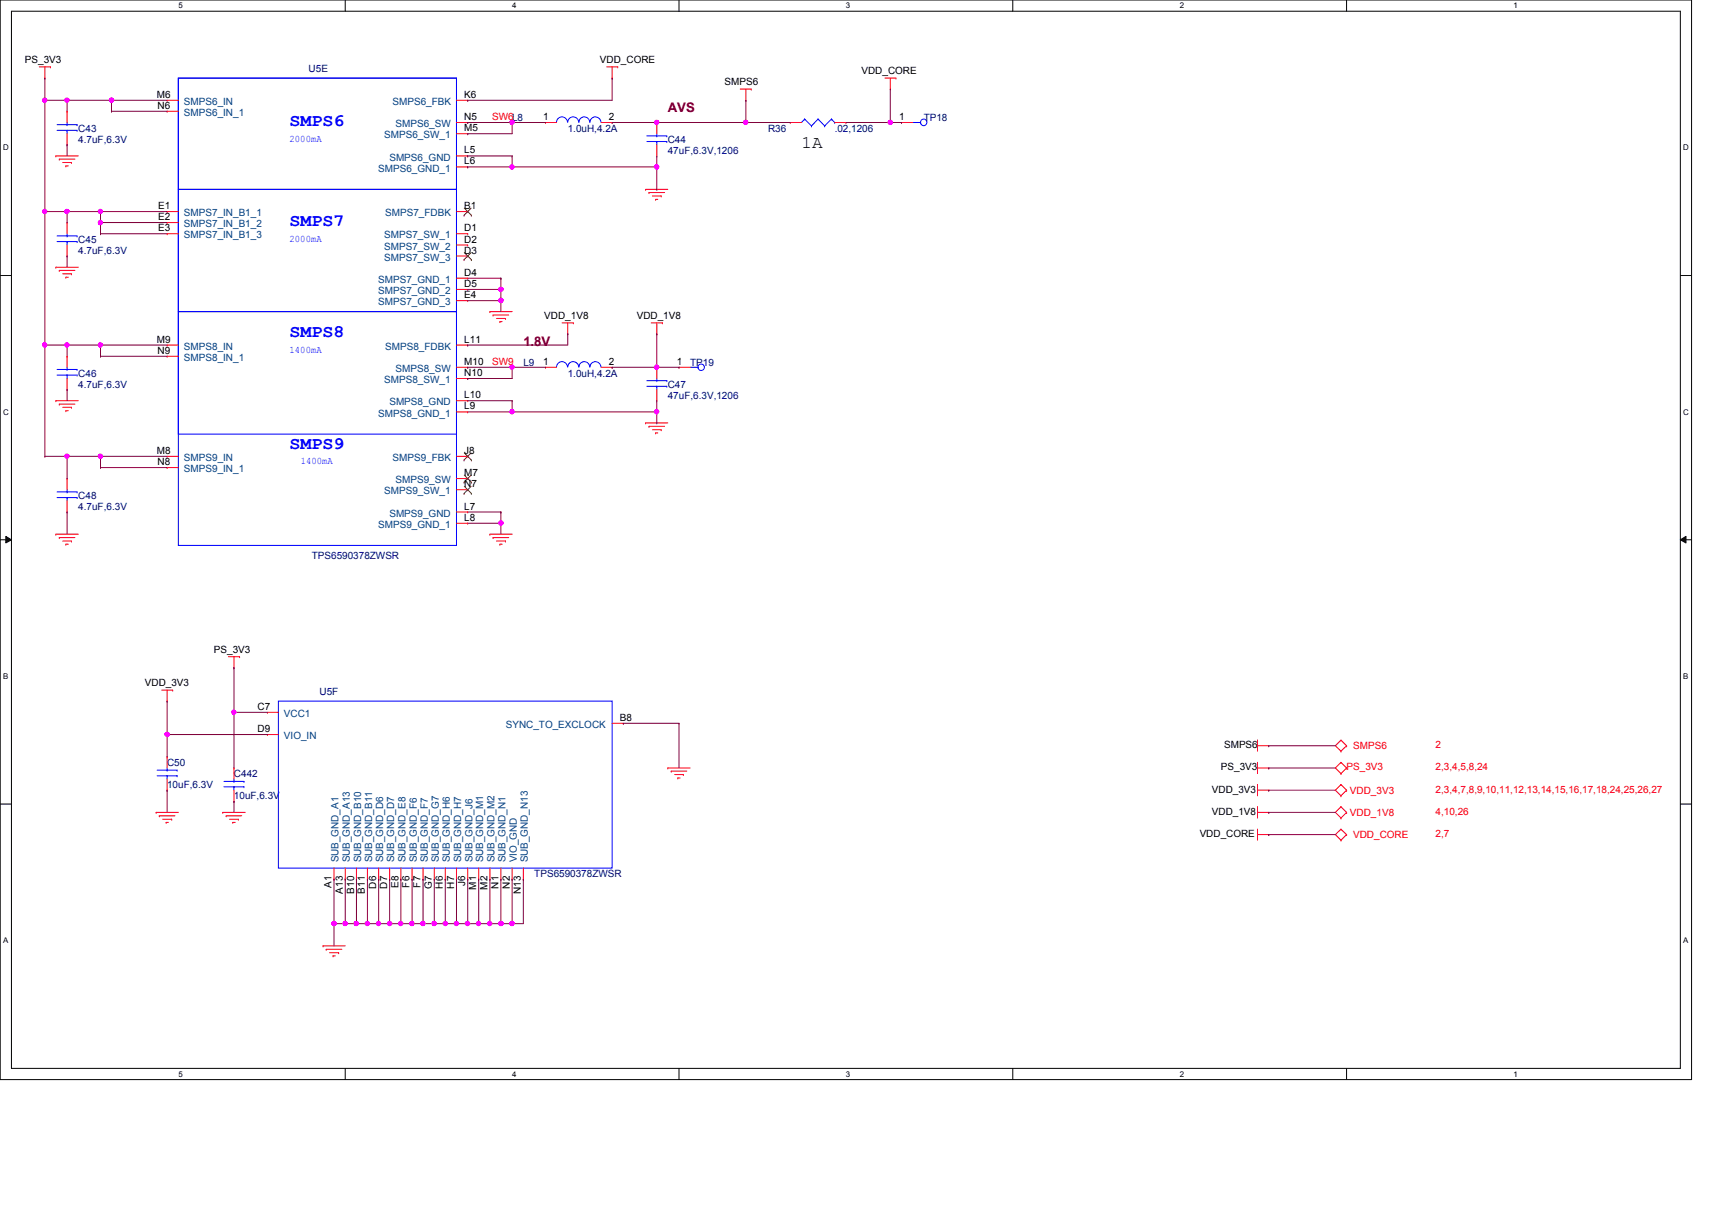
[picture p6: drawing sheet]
<svg xmlns="http://www.w3.org/2000/svg" width="297mm" height="210mm" viewBox="0 0 297 210" stroke-linecap="round" stroke-linejoin="round" font-family="sans-serif">
<path d="M0 0h293.5v187.3h-293.5zM2 1.9h289.5v183.4h-289.5z" fill="none" stroke="#000" stroke-width=".17"/>
<g fill="#fff">
<path d="M30.9 .2h.8v1.5h-.8z"/>
<path d="M30.9 185.5h.8v1.6h-.8z"/>
</g>
<path d="M59.9 0v1.9M59.9 185.3v2" fill="none" stroke="#000" stroke-width=".17"/>
<g fill="#fff">
<path d="M88.9 .2h.7v1.5h-.7z"/>
<path d="M88.9 185.5h.7v1.6h-.7z"/>
</g>
<path d="M117.8 0v1.9M117.8 185.3v2" fill="none" stroke="#000" stroke-width=".17"/>
<g fill="#fff">
<path d="M146.8 .2h.7v1.5h-.7z"/>
<path d="M146.8 185.5h.7v1.6h-.7z"/>
</g>
<path d="M175.7 0v1.9M175.7 185.3v2" fill="none" stroke="#000" stroke-width=".17"/>
<g fill="#fff">
<path d="M204.7 .2h.7v1.5h-.7z"/>
<path d="M204.7 185.5h.7v1.6h-.7z"/>
</g>
<path d="M233.6 0v1.9M233.6 185.3v2" fill="none" stroke="#000" stroke-width=".17"/>
<g fill="#fff">
<path d="M262.6 .2h.8v1.5h-.8z"/>
<path d="M262.6 185.5h.8v1.6h-.8z"/>
<path d="M.5 24.8h1v1.6h-1z"/>
<path d="M292.1 24.8h.9v1.6h-.9z"/>
<path d="M.5 70.7h1v1.5h-1z"/>
<path d="M292.1 70.7h.9v1.5h-.9z"/>
</g>
<path d="M0 47.8h2M291.5 47.8h2" fill="none" stroke="#000" stroke-width=".17"/>
<g fill="#fff">
<path d="M.5 116.5h.9v1.6h-.9z"/>
<path d="M292.1 116.5h.8v1.6h-.8z"/>
</g>
<path d="M0 93.6h2M1 93l1 .6-1 .6zM291.5 93.6l1-.6v1.2zM291.5 93.6h2" fill="none" stroke="#000" stroke-width=".17"/>
<path d="M1 93l1 .6-1 .6zM291.5 93.6l1-.6v1.2z" fill="#000"/>
<g fill="#fff">
<path d="M.5 162.4h.9v1.5h-.9z"/>
<path d="M292.1 162.4h.8v1.5h-.8z"/>
</g>
<path d="M0 139.5h2M291.5 139.5h2" fill="none" stroke="#000" stroke-width=".17"/>
<g fill="none" stroke="#f00" stroke-width=".17">
<path d="M6.8 11.6h2M7.8 13.5h.1M7.8 11.6v1.9M8.8 11.6h.1M11.6 19.3h.1M11.6 19.3v2M29 17.4h.1M29 19.3h.1M29 17.4h1.9M29 19.3h1.9M79.2 17.4h1.9M81.1 17.4h.1"/>
<path d="M105.3 11.6h1.9M106.2 13.5h.1M106.2 11.6v1.9M107.2 11.6h.1M128.4 15.5h1.9M129.4 17.4h.1M129.4 15.5v1.9M130.3 15.5h.1M153.5 13.5h1.9M154.5 15.5h.1M154.5 13.5v2M155.4 13.5h.1"/>
<path d="M9.7 27.1h.1M9.7 27.1h3.9M10.3 27.6h.1M10.3 27.6h2.7M10.9 28.2h1.5M11.4 28.8h.1M11.4 28.8h.5M11.6 25.1h.1M11.6 38.6h.1M11.6 23.2v1.9M11.6 38.6v2M12.4 28.2h.1"/>
<path d="M29 36.7h.1M29 38.6h.1M29 36.7h1.9M29 38.6h1.9M79.2 27.1h1.9M79.2 21.3h1.9M79.2 23.2h1.9M79.2 29h1.9M79.2 36.7h1.9M81.1 21.3h.1M81.1 23.2h.1M81.1 27.1h.1"/>
<path d="M81.1 29h.1M81.1 36.7h.1M94.7 21.3h.1M94.7 21.3h1.9M104.3 21.3h1.9M106.2 21.3h.1M112 32.9h.1M112 32.9h3.9M112.6 33.4h.1M112.6 33.4h2.7M113.2 34h1.5M113.7 34.6h.1"/>
<path d="M113.7 34.6h.4M114 21.3h.1M114 27.1h.1M114 21.3v1.9M114 25.1v2M114.7 34h.1M137.1 21.3h.1M137.1 21.3h2M144.8 21.3h2M146.8 21.3h.1M156.4 21.3h.1M156.4 21.3h2"/>
<path d="M9.7 46.4h.1M9.7 46.4h3.9M10.3 46.9h.1M10.3 46.9h2.7M10.9 47.5h1.5M11.4 48.1h.1M11.4 48.1h.5M11.6 44.4h.1M11.6 42.5v1.9M12.4 47.5h.1M29 40.6h.1M29 59.9h.1"/>
<path d="M29 40.6h1.9M29 59.9h1.9M79.2 40.6h1.9M79.2 42.5h1.9M79.2 44.4h1.9M79.2 48.3h1.9M79.2 50.2h1.9M79.2 52.2h1.9M79.2 59.9h1.9M81.1 40.6h.1M81.1 42.5h.1M81.1 44.4h.1"/>
<path d="M81.1 48.3h.1M81.1 50.2h.1M81.1 52.2h.1M81.1 59.9h.1M85 54.1h.1M85 54.1h3.9M85.6 54.7h.1M85.6 54.7h2.7M86.1 55.2h1.6M86.7 55.8h.1M86.7 55.8h.4M87.7 55.2h.1"/>
<path d="M97.5 56h2M98.5 57.9h.1M98.5 56v1.9M99.5 56h.1M113 56h1.9M114 57.9h.1M114 56v1.9M114.9 56h.1M9.7 69.5h.1M9.7 69.5h3.9M10.3 70.1h.1M10.3 70.1h2.7"/>
<path d="M10.9 70.7h1.5M11.4 71.2h.1M11.4 71.2h.5M11.6 61.8h.1M11.6 67.6h.1M11.6 61.8v1.9M11.6 65.7v1.9M12.4 70.7h.1M29 61.8h.1M29 79.2h.1M29 79.2h1.9M29 61.8h1.9"/>
<path d="M79.2 69.5h1.9M79.2 63.7h1.9M79.2 65.7h1.9M79.2 71.5h1.9M79.2 79.2h1.9M81.1 63.7h.1M81.1 65.7h.1M81.1 69.5h.1M81.1 71.5h.1M81.1 79.2h.1M94.7 63.7h.1M94.7 63.7h1.9"/>
<path d="M104.3 63.7h1.9M106.2 63.7h.1M112 73.4h.1M112 73.4h3.9M112.6 74h.1M112.6 74h2.7M113.2 74.5h1.5M113.7 75.1h.1M113.7 75.1h.4M114 63.7h.1M114 69.5h.1M114 63.7v2"/>
<path d="M114 67.6v1.9M114.7 74.5h.1M117.8 63.7h.1M117.8 63.7h2M9.7 92.7h.1M9.7 92.7h3.9M10.3 93.3h.1M10.3 93.3h2.7M10.9 93.9h1.5M11.4 94.4h.1M11.4 94.4h.5M11.6 83h.1"/>
<path d="M11.6 88.8h.1M11.6 83v2M11.6 86.9v1.9M12.4 93.9h.1M29 81.1h.1M29 81.1h1.9M79.2 83h1.9M79.2 85h1.9M79.2 88.8h1.9M79.2 90.8h1.9M81.1 83h.1M81.1 85h.1"/>
<path d="M81.1 88.8h.1M81.1 90.8h.1M85 92.7h.1M85 92.7h3.9M85.6 93.3h.1M85.6 93.3h2.7M86.1 93.9h1.6M86.7 94.4h.1M86.7 94.4h.4M87.7 93.9h.1M28.1 119.7h1.9M29 119.7v1.9"/>
<path d="M30 119.7h.1M39.6 113.9h2M40.6 115.8h.1M40.6 113.9v1.9M41.6 113.9h.1M29 121.6h.1M29 131.3h.1M29 137.1h.1M29 131.3v1.9M29 135.1v2M40.6 133.2h.1M40.6 139h.1"/>
<path d="M40.6 133.2v1.9M40.6 137.1v1.9M46.4 123.6h.1M46.4 127.4h.1M46.4 123.6h1.9M46.4 127.4h1.9M106.2 125.5h2M108.2 125.5h.1M115.9 133.2h.1M115.9 133.2h3.9M116.5 133.8h.1M116.5 133.8h2.7"/>
<path d="M117 134.4h1.6M117.6 135h.1M117.6 135h.4M118.6 134.4h.1M218.2 132.2h.1M218.2 140h.1M218.2 136.1h.1M218.2 128.4h.1M218.2 133.2h1.9M218.2 128.4v1.9M218.2 132.2v2M218.2 136.1v1.9"/>
<path d="M218.2 140v1.9M218.2 137.1h1.9M218.2 129.4h1.9M220.1 133.2h.1M220.1 137.1h.1M220.1 129.4h.1M232.7 132.2h.1M232.7 134.2h.1M232.7 140h.1M232.7 136.1h.1M232.7 138h.1M232.7 128.4h.1"/>
<path d="M232.7 130.3h.1M232.7 132.2l-1 1 1 1M232.7 132.2l.9 1M232.7 140l-1 .9 1 1M232.7 140l.9 .9M232.7 136.1l-1 1 1 .9M232.7 136.1l.9 1M232.7 128.4l-1 1 1 .9M232.7 128.4l.9 1M233.6 133.2h.1M233.6 137.1h.1M233.6 129.4h.1"/>
<path d="M233.6 133.2l-.9 1M233.6 137.1l-.9 .9M233.6 129.4l-.9 .9M27.1 140.9h.1M27.1 140.9h3.8M27.6 141.5h.1M27.6 141.5h2.7M28.2 142.1h1.6M28.8 142.7h.1M28.8 142.7h.4M29.8 142.1h.1M38.6 140.9h.1"/>
<path d="M38.6 140.9h3.9M39.2 141.5h.1M39.2 141.5h2.7M39.8 142.1h1.6M40.4 142.7h.1M40.4 142.7h.4M41.4 142.1h.1M58 152.5h.1M58 150.6v1.9M59.9 152.5h.1M59.9 150.6v1.9M61.8 152.5h.1"/>
<path d="M61.8 150.6v1.9M63.8 152.5h.1M63.8 150.6v1.9M65.7 152.5h.1M65.7 150.6v1.9M67.6 152.5h.1M67.6 150.6v1.9M69.6 152.5h.1M69.6 150.6v1.9M71.5 152.5h.1M71.5 150.6v1.9M73.4 152.5h.1"/>
<path d="M73.4 150.6v1.9M75.3 152.5h.1M75.3 150.6v1.9M77.3 152.5h.1M77.3 150.6v1.9M79.2 152.5h.1M79.2 150.6v1.9M81.1 152.5h.1M81.1 150.6v1.9M83.1 152.5h.1M83.1 150.6v1.9M85 152.5h.1"/>
<path d="M85 150.6v1.9M86.9 152.5h.1M86.9 150.6v1.9M88.9 152.5h.1M88.9 150.6v1.9M90.8 152.5h.1M90.8 150.6v1.9M218.2 143.8h.1M218.2 140.9h1.9M218.2 143.8v2M218.2 144.8h1.9M220.1 144.8h.1"/>
<path d="M220.1 140.9h.1M232.7 143.8h.1M232.7 145.8h.1M232.7 141.9h.1M232.7 143.8l-1 1 1 1M232.7 143.8l.9 1M233.6 144.8h.1M233.6 140.9h.1M233.6 144.8l-.9 1M233.6 140.9l-.9 1M56 164.1h.1M56 164.1h3.9"/>
<path d="M56.6 164.7h.1M56.6 164.7h2.7M57.2 165.3h1.6M57.8 165.8h.1M57.8 165.8h.4M58.8 165.3h.1"/>
</g>
<g fill="none" stroke="#00f" stroke-width=".17">
<path d="M30.9 13.5h48.3v81.1h-48.3zM30.9 13.5h48.3v19.4h-48.3zM9.9 22.6h3.5M9.9 21.6h3.5M11.6 21.6h.1M11.6 22.6h.1M11.6 21.3v.3M11.6 22.6v.6M13.4 22.6h.1M13.4 21.6h.1M30.9 32.9h48.3v21.2h-48.3zM96.6 21.2a.95 .95 0 0 1 .9-.9 .95 .95 0 0 1 1 .9"/>
<path d="M98.5 21.2a.95 .95 0 0 1 1-.9 .95 .95 0 0 1 .9 .9M100.5 21.2a.93 .93 0 0 1 .9-.9 .93 .93 0 0 1 .9 .9M102.4 21.2a.95 .95 0 0 1 .9-.9 .95 .95 0 0 1 1 .9M112.2 24.6h3.5M112.2 23.6h3.5M114 23.6h.1M114 24.6h.1M114 23.2v.4M114 24.6v.5M115.7 24.6h.1M115.7 23.6h.1M139.6 20.7h.1"/>
<path d="M139.6 20.7l-.5 .6M139.6 20.7l1.2 1.1M140.8 21.8h.1M141.9 20.7h.1M141.9 20.7l-1.1 1.1M141.9 20.7l1.2 1.1M143.1 21.8h.1M144.3 20.7h.1M144.3 20.7l-1.2 1.1M144.3 20.7l.5 .6M144.8 21.3h.1M158.4 21.3h1.3"/>
<path d="M159.7 21.3h.1M9.9 41.9h3.5M9.9 40.9h3.5M11.6 40.9h.1M11.6 41.9h.1M11.6 40.6v.3M11.6 41.9v.6M13.4 41.9h.1M13.4 40.9h.1M30.9 54.1h48.3v21.2h-48.3zM9.9 65.1h3.5M9.9 64.1h3.5"/>
<path d="M11.6 64.1h.1M11.6 65.1h.1M11.6 63.7v.4M11.6 65.1v.6M13.4 65.1h.1M13.4 64.1h.1M96.6 63.7a.95 .95 0 0 1 .9-1 .95 .95 0 0 1 1 1M98.5 63.7a.95 .95 0 0 1 1-1 .95 .95 0 0 1 .9 1M100.5 63.7a.93 .93 0 0 1 .9-1 .93 .93 0 0 1 .9 1M102.4 63.7a.95 .95 0 0 1 .9-1 .95 .95 0 0 1 1 1M112.2 67h3.5M112.2 66h3.5"/>
<path d="M114 66h.1M114 67h.1M114 65.7v.3M114 67v.6M115.7 67h.1M115.7 66h.1M119.8 63.7h1.3M121.1 63.7h.1M9.9 86.3h3.5M9.9 85.3h3.5M11.6 85.3h.1M11.6 86.3h.1"/>
<path d="M11.6 85v.3M11.6 86.3v.6M13.4 86.3h.1M13.4 85.3h.1M27.3 134.6h3.4M27.3 133.6h3.4M29 133.6h.1M29 134.6h.1M29 133.2v.4M29 134.6v.5M30.7 134.6h.1M30.7 133.6h.1"/>
<path d="M38.9 136.5h3.4M38.9 135.6h3.4M40.6 135.6h.1M40.6 136.5h.1M40.6 135.1v.5M40.6 136.5v.6M42.3 136.5h.1M42.3 135.6h.1M48.3 121.6h57.9v29h-57.9z"/>
<circle cx="160.3" cy="21.2" r=".56"/>
<circle cx="121.7" cy="63.7" r=".56"/>
</g>
<g fill="none" stroke="#804000" stroke-width=".17">
<path d="M80.5 37.3h.1M80.6 36.1l1.2 1.2M81.7 36.1l-1.2 1.2M81.8 37.3h.1M80.5 45h.1M80.6 43.8l1.2 1.2M81.7 43.8l-1.2 1.2M81.8 45h.1M80.5 79.8h.1M80.6 78.6l1.2 1.2M81.7 78.6l-1.2 1.2M81.8 79.8h.1"/>
<path d="M80.5 83.7h.1M80.5 85.6h.1M80.6 82.4l1.2 1.3M80.6 84.4l1.2 1.2M81.7 82.4l-1.2 1.3M81.7 84.4l-1.2 1.2M81.8 83.7h.1M81.8 85.6h.1"/>
</g>
<path d="M58 160.2h.1M58 160.2v3.9M88.9 160.2h.1M88.9 160.2h1.9" fill="none" stroke="#800040" stroke-width=".17"/>
<circle cx="88.8" cy="160.2" r=".37" fill="#f0f"/>
<circle cx="88.8" cy="160.2" r=".37" fill="none" stroke="#f0f" stroke-width=".17"/>
<path d="M85 152.5h.1M85 152.5v7.7M86.9 152.5h.1M86.9 152.5v7.7h-1.9M90.8 152.5h.1M90.8 152.5v7.7M85 160.2h.1" fill="none" stroke="#800040" stroke-width=".17"/>
<circle cx="85" cy="160.2" r=".37" fill="#f0f"/>
<circle cx="85" cy="160.2" r=".37" fill="none" stroke="#f0f" stroke-width=".17"/>
<path d="M83.1 152.5h.1M83.1 152.5v7.7" fill="none" stroke="#800040" stroke-width=".17"/>
<circle cx="83" cy="160.2" r=".37" fill="#f0f"/>
<circle cx="83" cy="160.2" r=".37" fill="none" stroke="#f0f" stroke-width=".17"/>
<path d="M58 152.5h.1M58 152.5v7.7M59.9 152.5h.1M59.9 152.5v7.7M61.8 152.5h.1M61.8 152.5v7.7M61.8 160.2h.1M61.8 160.2h2M81.1 160.2h.1M81.1 160.2h2" fill="none" stroke="#800040" stroke-width=".17"/>
<circle cx="63.7" cy="160.2" r=".37" fill="#f0f"/>
<circle cx="63.7" cy="160.2" r=".37" fill="none" stroke="#f0f" stroke-width=".17"/>
<circle cx="61.8" cy="160.2" r=".37" fill="#f0f"/>
<circle cx="61.8" cy="160.2" r=".37" fill="none" stroke="#f0f" stroke-width=".17"/>
<path d="M63.8 152.5h.1M63.8 152.5v7.7M65.7 152.5h.1M65.7 152.5v7.7M67.6 152.5h.1M67.6 152.5v7.7M67.6 160.2h.1M67.6 160.2h2" fill="none" stroke="#800040" stroke-width=".17"/>
<circle cx="69.5" cy="160.2" r=".37" fill="#f0f"/>
<circle cx="69.5" cy="160.2" r=".37" fill="none" stroke="#f0f" stroke-width=".17"/>
<circle cx="67.6" cy="160.2" r=".37" fill="#f0f"/>
<circle cx="67.6" cy="160.2" r=".37" fill="none" stroke="#f0f" stroke-width=".17"/>
<path d="M69.6 152.5h.1M69.6 152.5v7.7M71.5 152.5h.1M71.5 152.5v7.7M73.4 152.5h.1M73.4 152.5v7.7" fill="none" stroke="#800040" stroke-width=".17"/>
<circle cx="71.5" cy="160.2" r=".37" fill="#f0f"/>
<circle cx="71.5" cy="160.2" r=".37" fill="none" stroke="#f0f" stroke-width=".17"/>
<path d="M75.3 152.5h.1M75.3 152.5v7.7M77.3 152.5h.1M77.3 152.5v7.7M79.2 152.5h.1M79.2 152.5v7.7" fill="none" stroke="#800040" stroke-width=".17"/>
<circle cx="77.3" cy="160.2" r=".37" fill="#f0f"/>
<circle cx="77.3" cy="160.2" r=".37" fill="none" stroke="#f0f" stroke-width=".17"/>
<path d="M79.2 160.2h.1M79.2 160.2h1.9" fill="none" stroke="#800040" stroke-width=".17"/>
<circle cx="81.1" cy="160.2" r=".37" fill="#f0f"/>
<circle cx="81.1" cy="160.2" r=".37" fill="none" stroke="#f0f" stroke-width=".17"/>
<circle cx="79.2" cy="160.2" r=".37" fill="#f0f"/>
<circle cx="79.2" cy="160.2" r=".37" fill="none" stroke="#f0f" stroke-width=".17"/>
<path d="M81.1 152.5h.1M81.1 152.5v7.7M88.9 152.5h.1M88.9 152.5v7.7h-2M75.3 160.2h.1M75.3 160.2h2M86.9 160.2h.1" fill="none" stroke="#800040" stroke-width=".17"/>
<circle cx="86.9" cy="160.2" r=".37" fill="#f0f"/>
<circle cx="86.9" cy="160.2" r=".37" fill="none" stroke="#f0f" stroke-width=".17"/>
<path d="M58 160.2h.1M58 160.2h1.9" fill="none" stroke="#800040" stroke-width=".17"/>
<circle cx="59.9" cy="160.2" r=".37" fill="#f0f"/>
<circle cx="59.9" cy="160.2" r=".37" fill="none" stroke="#f0f" stroke-width=".17"/>
<circle cx="58" cy="160.2" r=".37" fill="#f0f"/>
<circle cx="58" cy="160.2" r=".37" fill="none" stroke="#f0f" stroke-width=".17"/>
<path d="M73.4 160.2h.1M73.4 160.2h1.9" fill="none" stroke="#800040" stroke-width=".17"/>
<circle cx="75.3" cy="160.2" r=".37" fill="#f0f"/>
<circle cx="75.3" cy="160.2" r=".37" fill="none" stroke="#f0f" stroke-width=".17"/>
<circle cx="73.4" cy="160.2" r=".37" fill="#f0f"/>
<circle cx="73.4" cy="160.2" r=".37" fill="none" stroke="#f0f" stroke-width=".17"/>
<path d="M65.7 160.2h.1M65.7 160.2h1.9M69.6 160.2h.1M69.6 160.2h3.8M71.5 160.2h.1M77.3 160.2h.1M77.3 160.2h1.9M83.1 160.2h.1M83.1 160.2h1.9" fill="none" stroke="#800040" stroke-width=".17"/>
<circle cx="65.7" cy="160.2" r=".37" fill="#f0f"/>
<circle cx="65.7" cy="160.2" r=".37" fill="none" stroke="#f0f" stroke-width=".17"/>
<path d="M11.6 79.2h.1M11.6 79.2v3.8M17.4 79.2h.1M17.4 79.2v1.9M59.9 160.2h.1M59.9 160.2h1.9M63.8 160.2h.1M63.8 160.2h1.9" fill="none" stroke="#800040" stroke-width=".17"/>
<circle cx="11.6" cy="79.1" r=".37" fill="#f0f"/>
<circle cx="11.6" cy="79.1" r=".37" fill="none" stroke="#f0f" stroke-width=".17"/>
<path d="M17.4 36.7h.1M17.4 36.7h11.6M17.4 40.6h.1M17.4 59.9h.1M17.4 40.6h11.6M17.4 59.9h11.6M17.4 61.8h.1M17.4 79.2h.1M17.4 61.8h11.6M17.4 79.2h11.6M17.4 81.1h.1M17.4 81.1h11.6" fill="none" stroke="#800040" stroke-width=".17"/>
<circle cx="17.4" cy="79.1" r=".37" fill="#f0f"/>
<circle cx="17.4" cy="79.1" r=".37" fill="none" stroke="#f0f" stroke-width=".17"/>
<path d="M17.4 59.9h.1M17.4 59.9v1.9M11.6 79.2h.1M11.6 67.6h.1M11.6 79.2h5.8M11.6 67.6v1.9M11.6 88.8h.1M11.6 88.8v3.9" fill="none" stroke="#800040" stroke-width=".17"/>
<circle cx="17.4" cy="59.8" r=".37" fill="#f0f"/>
<circle cx="17.4" cy="59.8" r=".37" fill="none" stroke="#f0f" stroke-width=".17"/>
<path d="M7.8 59.9h.1M7.8 59.9h9.6M11.6 59.9h.1M11.6 59.9v1.9" fill="none" stroke="#800040" stroke-width=".17"/>
<circle cx="11.6" cy="59.8" r=".37" fill="#f0f"/>
<circle cx="11.6" cy="59.8" r=".37" fill="none" stroke="#f0f" stroke-width=".17"/>
<path d="M7.8 36.7h.1M7.8 36.7v42.5M7.8 59.9h.1" fill="none" stroke="#800040" stroke-width=".17"/>
<circle cx="7.8" cy="59.8" r=".37" fill="#f0f"/>
<circle cx="7.8" cy="59.8" r=".37" fill="none" stroke="#f0f" stroke-width=".17"/>
<circle cx="7.8" cy="36.7" r=".37" fill="#f0f"/>
<circle cx="7.8" cy="36.7" r=".37" fill="none" stroke="#f0f" stroke-width=".17"/>
<path d="M7.8 36.7h.1M7.8 36.7h9.6M11.6 36.7h.1M11.6 36.7v1.9M17.4 38.6h.1M17.4 38.6v2" fill="none" stroke="#800040" stroke-width=".17"/>
<circle cx="11.6" cy="36.7" r=".37" fill="#f0f"/>
<circle cx="11.6" cy="36.7" r=".37" fill="none" stroke="#f0f" stroke-width=".17"/>
<path d="M17.4 38.6h.1M17.4 36.7h.1M17.4 38.6h11.6M17.4 36.7v1.9" fill="none" stroke="#800040" stroke-width=".17"/>
<circle cx="17.4" cy="38.6" r=".38" fill="#f0f"/>
<circle cx="17.4" cy="38.6" r=".38" fill="none" stroke="#f0f" stroke-width=".17"/>
<circle cx="17.4" cy="36.7" r=".37" fill="#f0f"/>
<circle cx="17.4" cy="36.7" r=".37" fill="none" stroke="#f0f" stroke-width=".17"/>
<path d="M11.6 17.4h.1M11.6 17.4v1.9M11.6 44.4h.1M11.6 44.4v2" fill="none" stroke="#800040" stroke-width=".17"/>
<circle cx="11.6" cy="17.4" r=".37" fill="#f0f"/>
<circle cx="11.6" cy="17.4" r=".37" fill="none" stroke="#f0f" stroke-width=".17"/>
<path d="M7.8 17.4h.1M7.8 17.4v19.3" fill="none" stroke="#800040" stroke-width=".17"/>
<circle cx="7.8" cy="17.4" r=".37" fill="#f0f"/>
<circle cx="7.8" cy="17.4" r=".37" fill="none" stroke="#f0f" stroke-width=".17"/>
<path d="M7.8 17.4h.1M7.8 17.4h3.8M81.1 23.2h.1M81.1 23.2h7.8M88.9 21.3h.1M88.9 21.3h5.8M114 29h.1M114 27.1v1.9" fill="none" stroke="#800040" stroke-width=".17"/>
<circle cx="88.8" cy="21.2" r=".37" fill="#f0f"/>
<circle cx="88.8" cy="21.2" r=".37" fill="none" stroke="#f0f" stroke-width=".17"/>
<path d="M81.1 17.4h.1M81.1 17.4h25.1M114 21.3h.1M114 21.3h15.4" fill="none" stroke="#800040" stroke-width=".17"/>
<circle cx="129.4" cy="21.2" r=".37" fill="#f0f"/>
<circle cx="129.4" cy="21.2" r=".37" fill="none" stroke="#f0f" stroke-width=".17"/>
<g fill="none" stroke="#800040" stroke-width=".17">
<path d="M7.8 13.5h.1M7.8 13.5v3.9M19.3 17.4h.1M19.3 19.3h.1M19.3 17.4h9.7M19.3 19.3h9.7M19.3 17.4v1.9M106.2 13.5h.1M106.2 13.5v3.9M129.4 17.4h.1M129.4 17.4v3.9M81.1 21.3h.1"/>
<path d="M81.1 29h.1M81.1 27.1h.1M81.1 21.3h7.8M81.1 27.1h7.8M88.9 21.3h.1M88.9 27.1h.1M88.9 21.3v1.9M88.9 27.1v1.9h-7.8M129.4 21.3h.1M129.4 21.3h7.7M7.8 79.2h.1M7.8 79.2h3.8"/>
<path d="M117.8 125.5h.1M117.8 125.5v7.7M220.1 133.2h.1M220.1 133.2h11.6M220.1 144.8h.1M220.1 144.8h11.6"/>
</g>
<circle cx="19.4" cy="17.4" r=".37" fill="#f0f"/>
<circle cx="19.4" cy="17.4" r=".37" fill="none" stroke="#f0f" stroke-width=".17"/>
<path d="M11.6 17.4h.1M11.6 17.4h7.7M11.6 25.1h.1M11.6 25.1v2M146.8 21.3h7.7M154.5 21.3h.1M108.2 125.5h.1M108.2 125.5h9.6M220.1 137.1h.1M220.1 137.1h11.6M220.1 140.9h.1M220.1 140.9h11.6" fill="none" stroke="#800040" stroke-width=".17"/>
<circle cx="154.5" cy="21.2" r=".37" fill="#f0f"/>
<circle cx="154.5" cy="21.2" r=".37" fill="none" stroke="#f0f" stroke-width=".17"/>
<path d="M154.5 15.5v5.8M106.2 21.3h.1M106.2 21.3h7.8M154.5 21.3h.1" fill="none" stroke="#800040" stroke-width=".17"/>
<circle cx="113.9" cy="21.2" r=".37" fill="#f0f"/>
<circle cx="113.9" cy="21.2" r=".37" fill="none" stroke="#f0f" stroke-width=".17"/>
<path d="M81.1 48.3h5.8M86.9 48.3h.1M86.9 48.3v1.9M220.1 129.4h.1M220.1 129.4h11.6" fill="none" stroke="#800040" stroke-width=".17"/>
<circle cx="86.9" cy="50.2" r=".37" fill="#f0f"/>
<circle cx="86.9" cy="50.2" r=".37" fill="none" stroke="#f0f" stroke-width=".17"/>
<path d="M81.1 52.2h5.8M86.9 52.2h.1" fill="none" stroke="#800040" stroke-width=".17"/>
<circle cx="86.9" cy="52.1" r=".38" fill="#f0f"/>
<circle cx="86.9" cy="52.1" r=".38" fill="none" stroke="#f0f" stroke-width=".17"/>
<path d="M81.1 50.2h5.8M86.9 52.2h.1M86.9 50.2h.1M86.9 52.2v1.9M40.6 115.8h.1M40.6 115.8v7.8M29 137.1h.1M29 137.1v3.8M40.6 123.6h.1M40.6 123.6h5.8" fill="none" stroke="#800040" stroke-width=".17"/>
<circle cx="40.6" cy="123.5" r=".37" fill="#f0f"/>
<circle cx="40.6" cy="123.5" r=".37" fill="none" stroke="#f0f" stroke-width=".17"/>
<path d="M29 127.4h.1M29 127.4h17.4" fill="none" stroke="#800040" stroke-width=".17"/>
<circle cx="29" cy="127.4" r=".37" fill="#f0f"/>
<circle cx="29" cy="127.4" r=".37" fill="none" stroke="#f0f" stroke-width=".17"/>
<g fill="none" stroke="#800040" stroke-width=".17">
<path d="M86.9 50.2h.1M86.9 50.2v2M114 57.9h.1M114 57.9v5.8M81.1 65.7h.1M81.1 63.7h.1M81.1 71.5h7.8M81.1 63.7h13.6M88.9 71.5h.1M88.9 63.7h.1M88.9 63.7v2h-7.8M29 127.4h.1"/>
<path d="M29 121.6h.1M29 121.6v9.7M40.6 123.6h.1M40.6 139h.1M40.6 123.6v9.6M40.6 139v1.9"/>
</g>
<circle cx="88.8" cy="63.7" r=".37" fill="#f0f"/>
<circle cx="88.8" cy="63.7" r=".37" fill="none" stroke="#f0f" stroke-width=".17"/>
<path d="M81.1 59.9h.1M98.5 57.9h.1M98.5 57.9v2h-17.4M106.2 63.7h.1M106.2 63.7h7.8M114 71.5h.1M114 69.5v2" fill="none" stroke="#800040" stroke-width=".17"/>
<circle cx="113.9" cy="63.7" r=".37" fill="#f0f"/>
<circle cx="113.9" cy="63.7" r=".37" fill="none" stroke="#f0f" stroke-width=".17"/>
<path d="M81.1 90.8h5.8M86.9 90.8h.1M86.9 90.8v1.9" fill="none" stroke="#800040" stroke-width=".17"/>
<circle cx="86.9" cy="90.7" r=".38" fill="#f0f"/>
<circle cx="86.9" cy="90.7" r=".38" fill="none" stroke="#f0f" stroke-width=".17"/>
<path d="M154.5 21.3h1.9M156.4 21.3h.1M114 73.4h.1M114 63.7h3.8M114 71.5v1.9M117.8 63.7h.1M81.1 88.8h5.8M86.9 88.8h.1M86.9 88.8v2" fill="none" stroke="#800040" stroke-width=".17"/>
<circle cx="113.9" cy="71.4" r=".38" fill="#f0f"/>
<circle cx="113.9" cy="71.4" r=".38" fill="none" stroke="#f0f" stroke-width=".17"/>
<path d="M81.1 69.5h7.8M88.9 69.5h.1M88.9 71.5h.1M88.9 69.5v2M88.9 71.5h25.1M114 71.5h.1" fill="none" stroke="#800040" stroke-width=".17"/>
<circle cx="88.8" cy="71.4" r=".38" fill="#f0f"/>
<circle cx="88.8" cy="71.4" r=".38" fill="none" stroke="#f0f" stroke-width=".17"/>
<path d="M88.9 29h25.1M114 29h.1" fill="none" stroke="#800040" stroke-width=".17"/>
<circle cx="88.8" cy="29" r=".38" fill="#f0f"/>
<circle cx="88.8" cy="29" r=".38" fill="none" stroke="#f0f" stroke-width=".17"/>
<circle cx="113.9" cy="29" r=".38" fill="#f0f"/>
<circle cx="113.9" cy="29" r=".38" fill="none" stroke="#f0f" stroke-width=".17"/>
<path d="M114 32.9h.1M114 29v3.9" fill="none" stroke="#800040" stroke-width=".17"/>
<circle cx="88.8" cy="160.2" r=".37" fill="#f0f"/>
<circle cx="88.8" cy="160.2" r=".37" fill="none" stroke="#f0f" stroke-width=".17"/>
<circle cx="85" cy="160.2" r=".37" fill="#f0f"/>
<circle cx="85" cy="160.2" r=".37" fill="none" stroke="#f0f" stroke-width=".17"/>
<circle cx="83" cy="160.2" r=".37" fill="#f0f"/>
<circle cx="83" cy="160.2" r=".37" fill="none" stroke="#f0f" stroke-width=".17"/>
<circle cx="63.7" cy="160.2" r=".37" fill="#f0f"/>
<circle cx="63.7" cy="160.2" r=".37" fill="none" stroke="#f0f" stroke-width=".17"/>
<circle cx="61.8" cy="160.2" r=".37" fill="#f0f"/>
<circle cx="61.8" cy="160.2" r=".37" fill="none" stroke="#f0f" stroke-width=".17"/>
<circle cx="69.5" cy="160.2" r=".37" fill="#f0f"/>
<circle cx="69.5" cy="160.2" r=".37" fill="none" stroke="#f0f" stroke-width=".17"/>
<circle cx="67.6" cy="160.2" r=".37" fill="#f0f"/>
<circle cx="67.6" cy="160.2" r=".37" fill="none" stroke="#f0f" stroke-width=".17"/>
<circle cx="71.5" cy="160.2" r=".37" fill="#f0f"/>
<circle cx="71.5" cy="160.2" r=".37" fill="none" stroke="#f0f" stroke-width=".17"/>
<circle cx="77.3" cy="160.2" r=".37" fill="#f0f"/>
<circle cx="77.3" cy="160.2" r=".37" fill="none" stroke="#f0f" stroke-width=".17"/>
<circle cx="81.1" cy="160.2" r=".37" fill="#f0f"/>
<circle cx="81.1" cy="160.2" r=".37" fill="none" stroke="#f0f" stroke-width=".17"/>
<circle cx="79.2" cy="160.2" r=".37" fill="#f0f"/>
<circle cx="79.2" cy="160.2" r=".37" fill="none" stroke="#f0f" stroke-width=".17"/>
<circle cx="86.9" cy="160.2" r=".37" fill="#f0f"/>
<circle cx="86.9" cy="160.2" r=".37" fill="none" stroke="#f0f" stroke-width=".17"/>
<circle cx="59.9" cy="160.2" r=".37" fill="#f0f"/>
<circle cx="59.9" cy="160.2" r=".37" fill="none" stroke="#f0f" stroke-width=".17"/>
<circle cx="58" cy="160.2" r=".37" fill="#f0f"/>
<circle cx="58" cy="160.2" r=".37" fill="none" stroke="#f0f" stroke-width=".17"/>
<circle cx="75.3" cy="160.2" r=".37" fill="#f0f"/>
<circle cx="75.3" cy="160.2" r=".37" fill="none" stroke="#f0f" stroke-width=".17"/>
<circle cx="73.4" cy="160.2" r=".37" fill="#f0f"/>
<circle cx="73.4" cy="160.2" r=".37" fill="none" stroke="#f0f" stroke-width=".17"/>
<circle cx="65.7" cy="160.2" r=".37" fill="#f0f"/>
<circle cx="65.7" cy="160.2" r=".37" fill="none" stroke="#f0f" stroke-width=".17"/>
<circle cx="11.6" cy="79.1" r=".37" fill="#f0f"/>
<circle cx="11.6" cy="79.1" r=".37" fill="none" stroke="#f0f" stroke-width=".17"/>
<circle cx="17.4" cy="79.1" r=".37" fill="#f0f"/>
<circle cx="17.4" cy="79.1" r=".37" fill="none" stroke="#f0f" stroke-width=".17"/>
<circle cx="17.4" cy="59.8" r=".37" fill="#f0f"/>
<circle cx="17.4" cy="59.8" r=".37" fill="none" stroke="#f0f" stroke-width=".17"/>
<circle cx="11.6" cy="59.8" r=".37" fill="#f0f"/>
<circle cx="11.6" cy="59.8" r=".37" fill="none" stroke="#f0f" stroke-width=".17"/>
<circle cx="7.8" cy="59.8" r=".37" fill="#f0f"/>
<circle cx="7.8" cy="59.8" r=".37" fill="none" stroke="#f0f" stroke-width=".17"/>
<circle cx="7.8" cy="36.7" r=".37" fill="#f0f"/>
<circle cx="7.8" cy="36.7" r=".37" fill="none" stroke="#f0f" stroke-width=".17"/>
<circle cx="11.6" cy="36.7" r=".37" fill="#f0f"/>
<circle cx="11.6" cy="36.7" r=".37" fill="none" stroke="#f0f" stroke-width=".17"/>
<circle cx="17.4" cy="38.6" r=".38" fill="#f0f"/>
<circle cx="17.4" cy="38.6" r=".38" fill="none" stroke="#f0f" stroke-width=".17"/>
<circle cx="17.4" cy="36.7" r=".37" fill="#f0f"/>
<circle cx="17.4" cy="36.7" r=".37" fill="none" stroke="#f0f" stroke-width=".17"/>
<circle cx="11.6" cy="17.4" r=".37" fill="#f0f"/>
<circle cx="11.6" cy="17.4" r=".37" fill="none" stroke="#f0f" stroke-width=".17"/>
<circle cx="7.8" cy="17.4" r=".37" fill="#f0f"/>
<circle cx="7.8" cy="17.4" r=".37" fill="none" stroke="#f0f" stroke-width=".17"/>
<circle cx="88.8" cy="21.2" r=".37" fill="#f0f"/>
<circle cx="88.8" cy="21.2" r=".37" fill="none" stroke="#f0f" stroke-width=".17"/>
<circle cx="129.4" cy="21.2" r=".37" fill="#f0f"/>
<circle cx="129.4" cy="21.2" r=".37" fill="none" stroke="#f0f" stroke-width=".17"/>
<circle cx="19.4" cy="17.4" r=".37" fill="#f0f"/>
<circle cx="19.4" cy="17.4" r=".37" fill="none" stroke="#f0f" stroke-width=".17"/>
<circle cx="154.5" cy="21.2" r=".37" fill="#f0f"/>
<circle cx="154.5" cy="21.2" r=".37" fill="none" stroke="#f0f" stroke-width=".17"/>
<circle cx="113.9" cy="21.2" r=".37" fill="#f0f"/>
<circle cx="113.9" cy="21.2" r=".37" fill="none" stroke="#f0f" stroke-width=".17"/>
<circle cx="86.9" cy="50.2" r=".37" fill="#f0f"/>
<circle cx="86.9" cy="50.2" r=".37" fill="none" stroke="#f0f" stroke-width=".17"/>
<circle cx="86.9" cy="52.1" r=".38" fill="#f0f"/>
<circle cx="86.9" cy="52.1" r=".38" fill="none" stroke="#f0f" stroke-width=".17"/>
<circle cx="40.6" cy="123.5" r=".37" fill="#f0f"/>
<circle cx="40.6" cy="123.5" r=".37" fill="none" stroke="#f0f" stroke-width=".17"/>
<circle cx="29" cy="127.4" r=".37" fill="#f0f"/>
<circle cx="29" cy="127.4" r=".37" fill="none" stroke="#f0f" stroke-width=".17"/>
<circle cx="88.8" cy="63.7" r=".37" fill="#f0f"/>
<circle cx="88.8" cy="63.7" r=".37" fill="none" stroke="#f0f" stroke-width=".17"/>
<circle cx="113.9" cy="63.7" r=".37" fill="#f0f"/>
<circle cx="113.9" cy="63.7" r=".37" fill="none" stroke="#f0f" stroke-width=".17"/>
<circle cx="86.9" cy="90.7" r=".38" fill="#f0f"/>
<circle cx="86.9" cy="90.7" r=".38" fill="none" stroke="#f0f" stroke-width=".17"/>
<circle cx="113.9" cy="71.4" r=".38" fill="#f0f"/>
<circle cx="113.9" cy="71.4" r=".38" fill="none" stroke="#f0f" stroke-width=".17"/>
<circle cx="88.8" cy="71.4" r=".38" fill="#f0f"/>
<circle cx="88.8" cy="71.4" r=".38" fill="none" stroke="#f0f" stroke-width=".17"/>
<circle cx="88.8" cy="29" r=".38" fill="#f0f"/>
<circle cx="88.8" cy="29" r=".38" fill="none" stroke="#f0f" stroke-width=".17"/>
<circle cx="113.9" cy="29" r=".38" fill="#f0f"/>
<circle cx="113.9" cy="29" r=".38" fill="none" stroke="#f0f" stroke-width=".17"/>
<g font-size="3" fill="#00f">
<text x="50.2" y="21.8">SMPS6</text>
<text x="50.2" y="39.2">SMPS7</text>
<text x="50.2" y="58.5">SMPS8</text>
<text x="50.2" y="77.9">SMPS9</text>
</g>
<text font-size="3" x="139.1" y="25.6">1A</text>
<g font-size="2.3" fill="#800000">
<text x="115.9" y="19.5">AVS</text>
<text x="90.8" y="60">1.8V</text>
</g>
<g font-size="1.7">
<text x="4.3" y="10.9">PS_3V3</text>
<text x="104.1" y="10.9">VDD_CORE</text>
<text x="27.2" y="17">M6</text>
<text x="80.6" y="17">K6</text>
<text x="125.7" y="14.7">SMPS6</text>
<text x="149.5" y="12.8">VDD_CORE</text>
<text x="27.3" y="18.9">N6</text>
<text x="80.6" y="20.8">N5</text>
<text x="80.6" y="22.8">M5</text>
<text x="94.2" y="20.8">1</text>
<text x="105.7" y="20.8">2</text>
<text x="156" y="20.8">1</text>
<text x="80.6" y="26.6">L5</text>
<text x="80.6" y="28.5">L6</text>
<text x="27.5" y="36.3">E1</text>
<text x="27.5" y="38.2">E2</text>
<text x="27.5" y="40.1">E3</text>
<text x="80.6" y="36.3">B1</text>
<text x="80.6" y="40.1">D1</text>
<text x="80.6" y="42.1">D2</text>
<text x="80.6" y="44">D3</text>
<text x="80.6" y="47.8">D4</text>
<text x="80.6" y="49.8">D5</text>
<text x="80.6" y="51.7">E4</text>
<text x="27.2" y="59.4">M9</text>
<text x="80.6" y="59.4">L11</text>
<text x="94.4" y="55.3">VDD_1V8</text>
<text x="110.5" y="55.3">VDD_1V8</text>
<text x="27.3" y="61.4">N9</text>
<text x="80.6" y="63.3">M10</text>
<text x="80.6" y="65.2">N10</text>
<text x="94.2" y="63.3">1</text>
<text x="105.7" y="63.3">2</text>
<text x="117.4" y="63.3">1</text>
<text x="80.6" y="69.1">L10</text>
<text x="80.6" y="71">L9</text>
<text x="27.2" y="78.7">M8</text>
<text x="27.3" y="80.7">N8</text>
<text x="80.6" y="78.7">J8</text>
<text x="80.6" y="82.6">M7</text>
<text x="80.6" y="84.5">N7</text>
<text x="80.6" y="88.4">L7</text>
<text x="80.6" y="90.3">L8</text>
<text x="37.1" y="113.2">PS_3V3</text>
<text x="25.1" y="119">VDD_3V3</text>
<text x="44.7" y="123.1">C7</text>
<text x="107.6" y="125.1">B8</text>
<text x="44.7" y="127">D9</text>
<text x="212.4" y="129.8">SMPS6</text>
<text x="210.3" y="137.5">VDD_3V3</text>
<text x="211.8" y="133.6">PS_3V3</text>
<text x="210.3" y="141.4">VDD_1V8</text>
<text x="208.1" y="145.2">VDD_CORE</text>
<text x="57.5" y="154.1" transform="rotate(-90 57.5 154.1)">A1</text>
<text x="59.5" y="155" transform="rotate(-90 59.5 155)">A13</text>
<text x="61.4" y="155" transform="rotate(-90 61.4 155)">B10</text>
<text x="63.3" y="155" transform="rotate(-90 63.3 155)">B11</text>
<text x="65.3" y="154.1" transform="rotate(-90 65.3 154.1)">D6</text>
<text x="67.2" y="154.1" transform="rotate(-90 67.2 154.1)">D7</text>
<text x="69.1" y="154.1" transform="rotate(-90 69.1 154.1)">E8</text>
<text x="71.1" y="154" transform="rotate(-90 71.1 154)">F6</text>
<text x="73" y="154" transform="rotate(-90 73 154)">F7</text>
<text x="74.9" y="154.3" transform="rotate(-90 74.9 154.3)">G7</text>
<text x="76.8" y="154.1" transform="rotate(-90 76.8 154.1)">H6</text>
<text x="78.8" y="154.1" transform="rotate(-90 78.8 154.1)">H7</text>
<text x="80.7" y="153.8" transform="rotate(-90 80.7 153.8)">J6</text>
<text x="82.6" y="154.3" transform="rotate(-90 82.6 154.3)">M1</text>
<text x="84.6" y="154.3" transform="rotate(-90 84.6 154.3)">M2</text>
<text x="86.5" y="154.1" transform="rotate(-90 86.5 154.1)">N1</text>
<text x="88.4" y="154.1" transform="rotate(-90 88.4 154.1)">N2</text>
<text x="90.4" y="155.1" transform="rotate(-90 90.4 155.1)">N13</text>
</g>
<g font-size="1.7" fill="#000080">
<text x="53.5" y="12.4">U5E</text>
<text x="13.6" y="22.9">C43</text>
<text x="98.5" y="22.9">1.0uH,4.2A</text>
<text x="133.3" y="22.9">R36</text>
<text x="144.8" y="22.9">.02,1206</text>
<text x="160.3" y="20.9">TP18</text>
<text x="13.6" y="24.8">4.7uF,6.3V</text>
<text x="115.9" y="24.8">C44</text>
<text x="115.9" y="26.7">47uF,6.3V,1206</text>
<text x="13.6" y="42.2">C45</text>
<text x="13.6" y="44.1">4.7uF,6.3V</text>
<text x="13.6" y="65.3">C46</text>
<text x="90.8" y="63.4">L9</text>
<text x="98.5" y="65.3">1.0uH,4.2A</text>
<text x="119.8" y="63.4">TP19</text>
<text x="13.6" y="67.3">4.7uF,6.3V</text>
<text x="115.9" y="67.3">C47</text>
<text x="115.9" y="69.2">47uF,6.3V,1206</text>
<text x="13.6" y="86.6">C48</text>
<text x="13.6" y="88.5">4.7uF,6.3V</text>
<text x="54.1" y="97">TPS6590378ZWSR</text>
<text x="55.5" y="120.5">U5F</text>
<text x="29" y="132.9">C50</text>
<text x="29" y="136.7">10uF,6.3V</text>
<text x="40.6" y="134.8">C442</text>
<text x="40.6" y="138.7">10uF,6.3V</text>
<text x="92.7" y="152.2">TPS6590378ZWSR</text>
</g>
<g font-size="1.7" fill="#004080">
<text x="31.9" y="18.2">SMPS6_IN</text>
<text x="31.9" y="20.1">SMPS6_IN_1</text>
<text x="68.1" y="18.2">SMPS6_FBK</text>
<text x="68.6" y="22.1">SMPS6_SW</text>
<text x="65.6" y="29.8">SMPS6_GND_1</text>
<text x="66.7" y="24">SMPS6_SW_1</text>
<text x="67.6" y="27.9">SMPS6_GND</text>
<text x="31.9" y="37.5">SMPS7_IN_B1_1</text>
<text x="31.9" y="39.4">SMPS7_IN_B1_2</text>
<text x="31.9" y="41.4">SMPS7_IN_B1_3</text>
<text x="66.7" y="41.4">SMPS7_SW_1</text>
<text x="66.8" y="37.5">SMPS7_FDBK</text>
<text x="66.7" y="43.3">SMPS7_SW_2</text>
<text x="66.7" y="45.2">SMPS7_SW_3</text>
<text x="65.6" y="49.1">SMPS7_GND_1</text>
<text x="65.6" y="51">SMPS7_GND_2</text>
<text x="65.6" y="53">SMPS7_GND_3</text>
<text x="31.9" y="60.7">SMPS8_IN</text>
<text x="31.9" y="62.6">SMPS8_IN_1</text>
<text x="66.8" y="60.7">SMPS8_FDBK</text>
<text x="68.6" y="64.5">SMPS8_SW</text>
<text x="66.7" y="66.5">SMPS8_SW_1</text>
<text x="67.6" y="70.3">SMPS8_GND</text>
<text x="65.6" y="72.3">SMPS8_GND_1</text>
<text x="31.9" y="80">SMPS9_IN</text>
<text x="31.9" y="81.9">SMPS9_IN_1</text>
<text x="68.1" y="80">SMPS9_FBK</text>
<text x="68.6" y="83.8">SMPS9_SW</text>
<text x="66.7" y="85.8">SMPS9_SW_1</text>
<text x="67.6" y="89.6">SMPS9_GND</text>
<text x="65.6" y="91.6">SMPS9_GND_1</text>
<text x="49.3" y="124.4">VCC1</text>
<text x="49.3" y="128.2">VIO_IN</text>
<text x="87.8" y="126.3">SYNC_TO_EXCLOCK</text>
<text x="58.8" y="149.6" transform="rotate(-90 58.8 149.6)">SUB_GND_A1</text>
<text x="60.7" y="149.6" transform="rotate(-90 60.7 149.6)">SUB_GND_A13</text>
<text x="62.7" y="149.6" transform="rotate(-90 62.7 149.6)">SUB_GND_B10</text>
<text x="64.6" y="149.6" transform="rotate(-90 64.6 149.6)">SUB_GND_B11</text>
<text x="66.5" y="149.6" transform="rotate(-90 66.5 149.6)">SUB_GND_D6</text>
<text x="68.4" y="149.6" transform="rotate(-90 68.4 149.6)">SUB_GND_D7</text>
<text x="70.4" y="149.6" transform="rotate(-90 70.4 149.6)">SUB_GND_E8</text>
<text x="72.3" y="149.6" transform="rotate(-90 72.3 149.6)">SUB_GND_F6</text>
<text x="74.2" y="149.6" transform="rotate(-90 74.2 149.6)">SUB_GND_F7</text>
<text x="76.2" y="149.6" transform="rotate(-90 76.2 149.6)">SUB_GND_G7</text>
<text x="78.1" y="149.6" transform="rotate(-90 78.1 149.6)">SUB_GND_H6</text>
<text x="80" y="149.6" transform="rotate(-90 80 149.6)">SUB_GND_H7</text>
<text x="82" y="149.6" transform="rotate(-90 82 149.6)">SUB_GND_J6</text>
<text x="83.9" y="149.6" transform="rotate(-90 83.9 149.6)">SUB_GND_M1</text>
<text x="85.8" y="149.6" transform="rotate(-90 85.8 149.6)">SUB_GND_M2</text>
<text x="87.7" y="149.6" transform="rotate(-90 87.7 149.6)">SUB_GND_N1</text>
<text x="89.7" y="149.6" transform="rotate(-90 89.7 149.6)">VIO_GND</text>
<text x="91.6" y="149.6" transform="rotate(-90 91.6 149.6)">SUB_GND_N13</text>
</g>
<g font-size="1.7" fill="#f00">
<text x="85.4" y="20.9">SW6L8</text>
<text x="85.4" y="63.3">SW9</text>
<text x="234.8" y="130">SMPS6</text>
<text x="249.1" y="129.8">2</text>
<text x="233.6" y="133.6">PS_3V3</text>
<text x="234.2" y="137.7">VDD_3V3</text>
<text x="249.1" y="133.6">2,3,4,5,8,24</text>
<text x="249.1" y="137.5">2,3,4,7,8,9,10,11,12,13,14,15,16,17,18,24,25,26,27</text>
<text x="234.2" y="141.6">VDD_1V8</text>
<text x="249.1" y="141.4">4,10,26</text>
<text x="234.8" y="145.5">VDD_CORE</text>
<text x="249.1" y="145.2">2,7</text>
</g>
<g font-size="1.7" fill="#00f">
<text x="50.2" y="24.6">2000mA</text>
<text x="50.2" y="42">2000mA</text>
<text x="50.2" y="61.3">1400mA</text>
<text x="52.2" y="80.6">1400mA</text>
</g>
<g font-size="1.4">
<text x="30.9" y="1.4">5</text>
<text x="88.9" y="1.4">4</text>
<text x="146.8" y="1.4">3</text>
<text x="204.7" y="1.4">2</text>
<text x="262.6" y="1.4">1</text>
<text x=".5" y="26.1">D</text>
<text x="292.1" y="26.1">D</text>
<text x=".5" y="71.9">C</text>
<text x="292.1" y="71.9">C</text>
<text x=".5" y="117.8">B</text>
<text x="292.1" y="117.8">B</text>
<text x=".5" y="163.6">A</text>
<text x="292.1" y="163.6">A</text>
<text x="30.9" y="186.8">5</text>
<text x="88.9" y="186.8">4</text>
<text x="146.8" y="186.8">3</text>
<text x="204.7" y="186.8">2</text>
<text x="262.6" y="186.8">1</text>
</g>
</svg>
